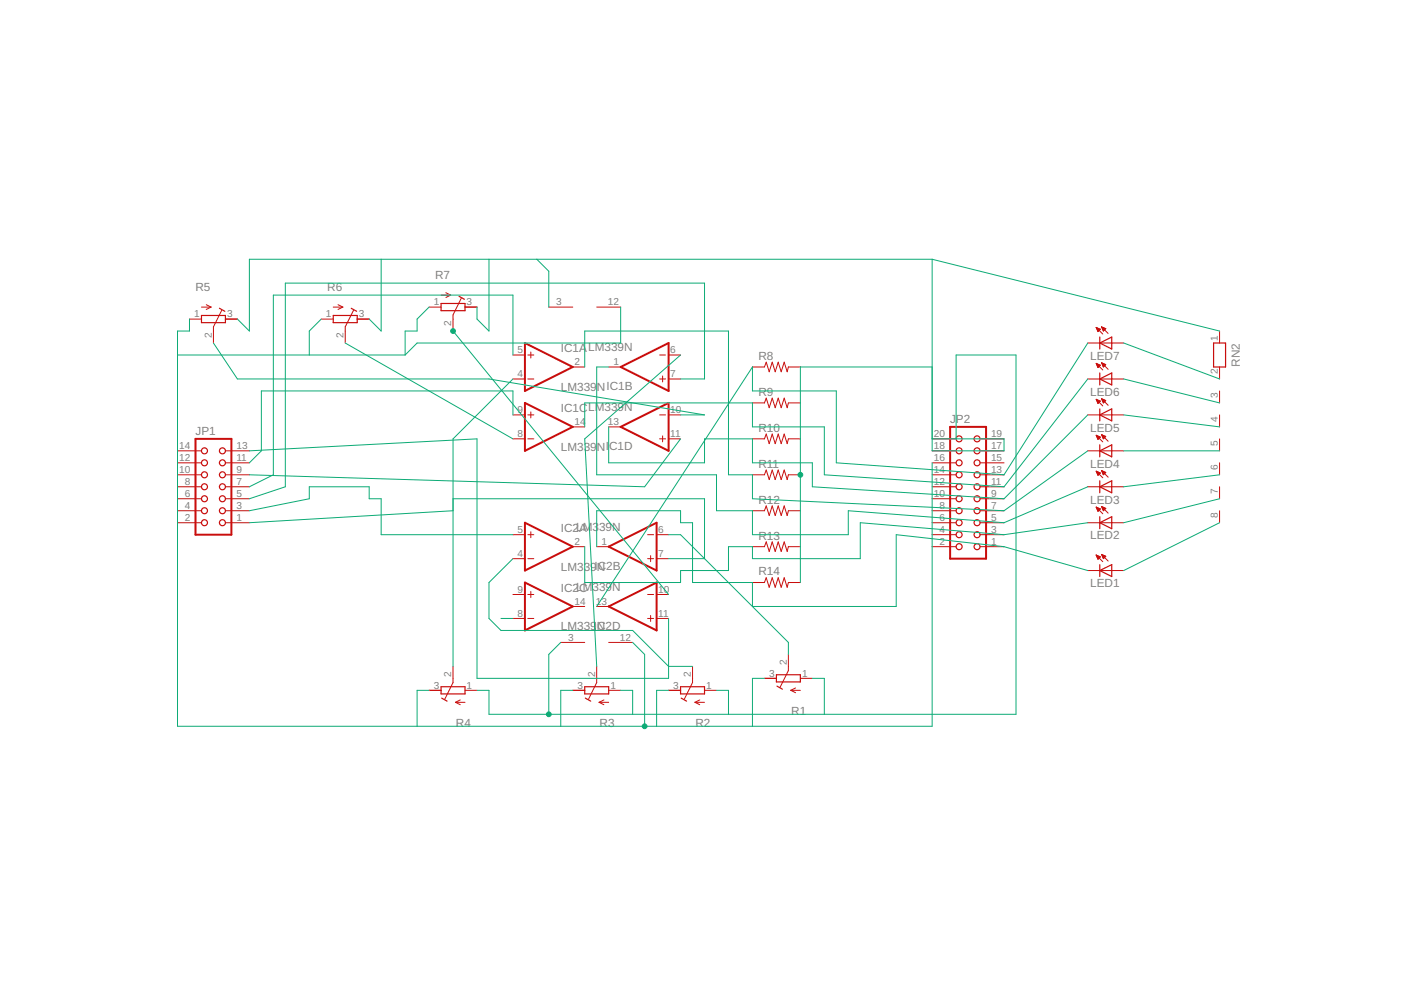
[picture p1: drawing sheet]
<svg xmlns="http://www.w3.org/2000/svg" width="297mm" height="210mm" viewBox="0 0 297 210" stroke-linecap="round" stroke-linejoin="round" font-family="sans-serif">
<g fill="none" stroke="#c90d0c" stroke-width=".21">
<path d="M40.2 67.6h2.5M42.7 65.1h2M43.7 64.6l1 .5M44.7 65.1l-1 .5M47 65.8l-1.7 3.5v3.4M47.8 67.6h2.5M68.1 67.6h2.6M70.7 65.1h2M71.7 64.6l1 .5M72.7 65.1l-1 .5M75 65.8l-1.8 3.5v3.4M75.7 67.6h2.6"/>
<path d="M91 65.1h2.5M93.5 62.6h2M94.5 62.1l1 .5M95.5 62.6l-1 .5M97.8 63.2l-1.7 3.6v3.4M98.6 65.1h2.5M108.8 75.3h2.5M111.9 75.3h1.3M112.5 74.6v1.3M116.4 65.1h5M121.4 77.8h2.6M126.5 65.1h5.1"/>
<path d="M129.1 77.8h2.5M139.8 75.3h1.3M140.5 79.7v1.3M141.8 75.3h2.5M159.5 77.8h2.6l.4-1 .6 2 .6-2 .7 2 .6-2 .6 2 .7-2 .6 2 .3-1h2.5M230.6 72.7h7.7M232.4 77l1.4 1.4M232.4 77l.9 .4-.5 .5zM232.4 69.4l1.4 1.4M232.4 69.4l.9 .4M232.4 69.4l.4 .9 .5-.5M232.5 77.2h.2"/>
<path d="M232.5 69.6h.2M232.5 77.3h.4M232.5 69.7h.5M232.6 77.4h.6M232.6 69.8h.7M232.6 77.5h.6M232.6 69.9h.6M232.7 77.6h.4M232.7 70h.4M232.7 77.8h.3M232.7 70.2h.3M232.8 77.9h.1"/>
<path d="M232.8 70.3h.1M233.6 76.9l1.3 1.4M233.6 76.9l.8 .4-.5 .5zM233.6 69.3l1.3 1.4M233.6 69.3l.8 .4M233.6 69.3l.3 .9M233.6 69.3h.1M233.6 77h.2M233.6 69.4h.3M233.7 77.2h.4M233.7 69.6h.4M233.7 77.3h.7"/>
<path d="M233.7 69.7h.7M233.8 77.4h.6M233.8 69.8h.5M233.8 77.5h.4M233.8 69.9h.4M233.9 77.6h.2M233.9 70h.2M233.9 77.8h.1M233.9 70.2h.1M234.4 69.7l-.5 .5M258.6 70.2v2.5M258.6 77.8v2.5"/>
<path d="M37.6 98.1h5.1M37.6 95.6h5.1M47.8 98.1h5.1M47.8 95.6h5.1M108.8 80.3h2.5M108.8 88h2.5M108.8 93h2.5M111.9 80.3h1.3M111.9 88h1.3M111.9 93h1.3M112.5 87.3v1.3M121.4 90.5h2.6"/>
<path d="M129.1 90.5h2.5M139.8 80.3h1.3M139.8 88h1.3M139.8 93h1.3M140.5 92.4v1.3M141.8 80.3h2.5M141.8 88h2.5M141.8 93h2.5M159.5 93h2.6l.4-1 .6 2.1 .6-2.1 .7 2.1 .6-2.1 .6 2.1 .7-2.1 .6 2.1 .3-1.1h2.5M159.5 85.4h2.6l.4-1 .6 2 .6-2 .7 2 .6-2 .6 2 .7-2 .6 2 .3-1h2.5M197.6 93h5.1M197.6 98.1h5.1"/>
<path d="M197.6 95.6h5.1M207.8 93h5.1M207.8 98.1h5.1M207.8 95.6h5.1M230.6 80.3h7.7M230.6 88h7.7M230.6 95.6h7.7M232.4 99.9l1.4 1.4M232.4 99.9l.9 .4M232.4 99.9l.4 .9 .5-.5M232.4 92.3l1.4 1.4M232.4 92.3l.9 .4-.5 .5z"/>
<path d="M232.4 84.7l1.4 1.4M232.4 84.7l.9 .3-.5 .6zM232.4 99.9h.1M232.5 92.4h.1M232.5 84.8h.1M232.5 92.5h.4M232.5 84.9h.4M232.6 92.6h.5M232.6 85h.6M232.6 92.7h.7M232.6 85.1h.6M232.7 92.8h.5"/>
<path d="M232.7 85.2h.4M232.7 93h.3M232.7 85.4h.3M232.7 93.1h.2M232.8 85.5h.1M233.6 99.8l1.3 1.4M233.6 99.8l.8 .4M233.6 99.8l.3 .9 .5-.5M233.6 92.2l1.3 1.4M233.6 92.2l.8 .3-.5 .5zM233.6 84.5l1.3 1.4M233.6 84.5l.8 .4-.5 .5z"/>
<path d="M233.6 99.8h.1M233.6 92.2h.1M233.6 84.6h.2M233.6 99.9h.4M233.6 92.4h.4M233.7 84.8h.4M233.7 92.5h.6M233.7 84.9h.6M233.7 92.6h.7M233.8 85h.6M233.8 92.7h.5M233.8 85.1h.5"/>
<path d="M233.8 92.8h.4M233.9 85.2h.2M233.9 93h.1M233.9 85.4h.1M258.6 82.9v2.5M258.6 88v2.5M258.6 93v2.6M258.6 98.1v2.6M37.6 110.8h5.1M37.6 108.3h5.1M37.6 105.7h5.1M37.6 103.2h5.1"/>
<path d="M37.6 100.7h5.1M47.8 110.8h5.1M47.8 108.3h5.1M47.8 105.7h5.1M47.8 103.2h5.1M47.8 100.7h5.1M108.8 113.4h2.5M108.8 118.4h2.5M111.9 113.4h1.3M111.9 118.4h1.3M112.5 112.7v1.3M121.4 115.9h2.6"/>
<path d="M126.5 115.9h2.6M137.3 113.4h1.3M137.3 118.4h1.3M137.9 117.8v1.3M139.2 113.4h2.6M139.2 118.4h2.6M159.5 115.9h2.6l.4-1 .6 2 .6-2 .7 2 .6-2 .6 2 .7-2 .6 2 .3-1h2.5M159.5 108.3h2.6l.4-1 .6 2 .6-2 .7 2 .6-2 .6 2 .7-2 .6 2 .3-1h2.5M159.5 100.7h2.6l.4-1 .6 2 .6-2 .7 2 .6-2 .6 2 .7-2 .6 2 .3-1h2.5M197.6 113.4h5.1M197.6 115.9h5.1M197.6 110.8h5.1"/>
<path d="M197.6 108.3h5.1M197.6 105.7h5.1M197.6 103.2h5.1M197.6 100.7h5.1M207.8 113.4h5.1M207.8 115.9h5.1M207.8 110.8h5.1M207.8 108.3h5.1M207.8 105.7h5.1M207.8 103.2h5.1M207.8 100.7h5.1M230.6 110.8h7.7"/>
<path d="M230.6 103.2h7.7M232.4 117.7l1.4 1.4M232.4 117.7l.9 .4M232.4 117.7l.4 .9 .5-.5M232.4 107.5l1.4 1.4M232.4 107.5l.9 .4M232.4 107.5l.4 .9M232.4 107.5h.1M232.5 117.8h.2M232.5 107.7h.3M232.5 100.1h.3M232.5 117.9h.5"/>
<path d="M232.5 107.8h.5M232.5 100.2h.6M232.6 118h.7M232.6 107.9h.7M232.6 100.3h.7M232.6 118.2h.6M232.6 108h.6M232.6 100.4h.6M232.7 118.3h.4M232.7 108.1h.4M232.7 100.6h.3M232.7 118.4h.3"/>
<path d="M232.7 108.3h.2M232.7 100.7h.2M232.8 118.5h.1M232.8 108.4h.1M233.3 107.9l-.5 .5M233.6 117.6l1.3 1.4M233.6 117.6l.8 .3M233.6 117.6l.3 .8 .5-.5M233.6 107.4l1.3 1.4M233.6 107.4l.8 .4M233.6 107.4l.3 .9M233.6 107.4h.1"/>
<path d="M233.6 117.7h.3M233.6 107.5h.3M233.7 117.8h.4M233.7 107.7h.5M233.7 100.1h.6M233.7 117.9h.7M233.7 107.8h.7M233.7 100.2h.7M233.8 118h.5M233.8 107.9h.5M233.8 100.3h.5M233.8 118.2h.4"/>
<path d="M233.8 108h.4M233.8 100.4h.4M233.9 118.3h.2M233.9 108.1h.2M233.9 100.6h.2M233.9 108.3h.1M233.9 118.4h.1M234.4 107.8l-.5 .5M258.6 103.2v2.5M258.6 108.3v2.5M108.8 126h2.5M108.8 131.1h2.5"/>
<path d="M111.9 126h1.3M111.9 131.1h1.3M112.5 125.4v1.3M118.9 136.2h5.1M121.4 128.6h2.6M126.5 128.6h2.6M129.1 136.2h5M137.3 126h1.3M137.3 131.1h1.3M137.9 130.5v1.3M139.2 126h2.6M139.2 131.1h2.6"/>
<path d="M159.5 123.5h2.6l.4-1 .6 2 .6-2 .7 2 .6-2 .6 2 .7-2 .6 2 .3-1h2.5M167.2 138.7v3.5l-1.8 3.5M230.6 121h7.7M91 146.4h2.5M96.1 141.3v3.4l-1.8 3.6M96.6 148.9h2M96.6 148.9l1 .5M97.6 148.4l-1 .5M98.6 146.4h2.5M121.4 146.4h2.6M126.5 141.3v3.4l-1.7 3.6M127 148.9h2.1"/>
<path d="M127 148.9l1 .5M128 148.4l-1 .5M129.1 146.4h2.5M141.8 146.4h2.5M146.8 141.3v3.4l-1.7 3.6M147.3 148.9h2.1M147.3 148.9l1.1 .5M148.4 148.4l-1.1 .5M149.4 146.4h2.5M162.1 143.8h2.5M167.7 146.4h2M167.7 146.4l1 .5"/>
<path d="M168.7 145.9l-1 .5M169.7 143.8h2.5"/>
</g>
<path d="M111.3 72.7l10.1 5.1-10.1 5.1zM131.6 77.8l10.2-5.1v10.2zM41.4 93h7.7v20.4h-7.7zM111.3 85.4l10.1 5.1-10.1 5.1zM131.6 90.5l10.2-5.1v10.2zM201.4 90.5h7.7v27.9h-7.7zM111.3 110.8l10.1 5.1-10.1 5.1zM129.1 115.9l10.1-5.1v10.2zM111.3 123.5l10.1 5.1-10.1 5.1zM129.1 128.6l10.1-5.1v10.2z" fill="none" stroke="#c90d0c" stroke-width=".42"/>
<g fill="none" stroke="#c90d0c" stroke-width=".25">
<path d="M42.7 66.9h5.1v1.5h-5.1zM46.5 65.4l1.2 .6M70.7 66.9h5v1.5h-5zM74.5 65.4l1.1 .6M93.5 64.3h5.1v1.6h-5.1zM97.3 62.8l1.2 .7M233.2 71.5v2.5M233.2 79.1v2.5M233.2 72.7l2.5-1.2v2.5zM257.3 72.7h2.5v5.1h-2.5zM233.2 86.7v2.5M233.2 94.3v2.6"/>
<path d="M233.2 80.3l2.5-1.2v2.5zM233.2 88l2.5-1.3v2.5zM233.2 95.6l2.5-1.3v2.6zM233.2 101.9v2.6M233.2 109.6v2.5M233.2 119.7v2.5M233.2 103.2l2.5-1.3v2.6zM233.2 110.8l2.5-1.2v2.5zM233.2 121l2.5-1.3v2.5zM93.5 145.6h5.1v1.5h-5.1zM93.6 148l1.2 .7M124 145.6h5.1v1.5h-5.1z"/>
<path d="M124.1 148l1.1 .7M144.3 145.6h5.1v1.5h-5.1zM144.4 148l1.2 .7M164.6 143.1h5.1v1.5h-5.1zM164.7 145.5l1.2 .6"/>
<circle cx="43.3" cy="95.6" r=".64"/>
<circle cx="43.3" cy="98.1" r=".64"/>
<circle cx="47.2" cy="95.6" r=".64"/>
<circle cx="47.2" cy="98.1" r=".64"/>
<circle cx="203.3" cy="93" r=".64"/>
<circle cx="203.3" cy="95.6" r=".64"/>
<circle cx="203.3" cy="98.1" r=".64"/>
<circle cx="207.2" cy="98.1" r=".64"/>
<circle cx="207.2" cy="95.6" r=".64"/>
<circle cx="207.2" cy="93" r=".64"/>
<circle cx="43.3" cy="103.2" r=".64"/>
<circle cx="43.3" cy="110.8" r=".64"/>
<circle cx="43.3" cy="108.3" r=".64"/>
<circle cx="43.3" cy="105.7" r=".64"/>
<circle cx="43.3" cy="100.7" r=".64"/>
<circle cx="47.2" cy="108.3" r=".64"/>
<circle cx="47.2" cy="105.7" r=".64"/>
<circle cx="47.2" cy="100.7" r=".64"/>
<circle cx="47.2" cy="103.2" r=".64"/>
<circle cx="47.2" cy="110.8" r=".64"/>
<circle cx="203.3" cy="108.3" r=".64"/>
<circle cx="203.3" cy="100.7" r=".64"/>
<circle cx="203.3" cy="113.4" r=".64"/>
<circle cx="203.3" cy="110.8" r=".64"/>
<circle cx="203.3" cy="105.7" r=".64"/>
<circle cx="203.3" cy="103.2" r=".64"/>
<circle cx="203.3" cy="115.9" r=".64"/>
<circle cx="207.2" cy="113.4" r=".64"/>
<circle cx="207.2" cy="115.9" r=".64"/>
<circle cx="207.2" cy="110.8" r=".64"/>
<circle cx="207.2" cy="108.3" r=".64"/>
<circle cx="207.2" cy="105.7" r=".64"/>
<circle cx="207.2" cy="103.2" r=".64"/>
<circle cx="207.2" cy="100.7" r=".64"/>
</g>
<g fill="none" stroke="#0dab76" stroke-width=".21">
<path d="M80.8 55v15.2l-2.5-2.6M103.7 55v15.2l-2.6-2.6v-2.5M113.8 55l2.6 2.5v7.6M197.6 55v40.6h15.3v-2.6h-15.3M197.6 55h-144.7v15.2l-2.6-2.6M197.6 55l61 15.2M37.6 75.3h48.3M40.2 67.6v2.6h-2.6v83.8h160v-55.9M45.3 72.7l5 7.6h53.4l45.7 7.7h-5.1M68.1 67.6l-2.5 2.6v5.1M73.2 72.7l35.6 20.3M91 65.1l-2.6 2.5v2.6h-2.5v5.1"/>
<path d="M96.1 70.2l45.7 55.8M108.8 75.3v-12.7h-50.8v38.1l-5.1 2.5M124 77.8v-7.6h30.5v30.5h5v5l53.4 2.6 17.7-12.7M129.1 77.8h-2.6v22.9h25.4v7.6h7.6v5.1h20.4v-5.1l33 2.5 17.7-7.6M131.6 65.1v7.6h-43.2l-2.5 2.6M144.3 75.3l-20.3 17.7 2.5 48.3M197.6 77.8h-27.9v45.7M230.6 72.7l-17.7 28-35.6-2.6v-15.2h-17.8v-5.1l-33 50.8M238.3 72.7l20.3 7.6M52.9 95.6l48.2-2.6v50.8h40.7v-12.7M108.8 88v-5.1h-53.4v12.7l-2.5 2.5M108.8 80.3l-12.7 12.7v48.3"/>
<path d="M144.3 80.3h5.1v-20.3h-88.9v43.2l-7.6 2.5M144.3 93l-7.6 10.2-83.8-2.5M202.7 93v-17.7h12.7v76.1h-111.7v-5h-2.6M230.6 80.3l-17.7 22.9-38.1-2.5v-10.2h-15.3v-5.1h-35.5v5.1M230.6 88l-17.7 17.7-40.7-2.5v-5.1h-12.7v-5.1h-10.1v5.1h-20.3v-7.6M238.3 95.6h20.3M238.3 80.3l20.3 5.1M238.3 88l20.3 2.5M52.9 108.3l12.7-2.6v-2.5h12.7v2.5h2.5v7.7h28M96.1 105.7h53.3v12.7h-7.6M96.1 108.3l-43.2 2.5M108.8 118.4l-5.1 5.1v7.6l2.5 2.6h27.9l7.7 7.6h5"/>
<path d="M126.5 115.9v-7.6h17.8v2.5h2.5v12.7h12.7v5.1h30.5v-15.2l22.9 2.5 17.7 5.1M141.8 113.4h2.5l22.9 22.8v2.5M230.6 110.8l-17.7 2.6-30.5-2.6v7.6h-22.9v-2.5h-5v5.1h-10.2v2.5h-20.3v-7.6M258.6 100.7l-20.3 2.5M258.6 105.7l-20.3 5.1M258.6 110.8l-20.3 10.2M106.2 131.1h2.6M118.9 136.2l-2.5 2.5v12.7M134.1 136.2l2.6 2.5v15.3M91 146.4h-2.6v7.6M121.4 146.4h-2.5v7.6M131.6 146.4h2.5v5"/>
<path d="M141.8 146.4h-2.6v7.6M151.9 146.4h2.6v5M162.1 143.8h-2.6v10.2M172.2 143.8h2.6v7.6"/>
</g>
<g fill="#0dab76" stroke="#0dab76" stroke-width=".21">
<circle cx="136.7" cy="154" r=".51"/>
<circle cx="96.1" cy="70.2" r=".51"/>
<circle cx="116.4" cy="151.4" r=".51"/>
<circle cx="169.7" cy="100.7" r=".51"/>
</g>
<g font-size="2.5" fill="#808080">
<text x="92.2" y="59.1">R7</text>
<text x="41.4" y="61.7">R5</text>
<text x="69.4" y="61.7">R6</text>
<text x="118.9" y="74.6">IC1A</text>
<text x="124.7" y="74.5">LM339N</text>
<text x="160.8" y="76.3">R8</text>
<text x="231.2" y="76.3">LED7</text>
<text x="262.9" y="77.7" transform="rotate(-90 262.9 77.7)">RN2</text>
<text x="118.9" y="82.9">LM339</text>
<text x="126.5" y="82.9">NIC1B</text>
<text x="160.8" y="83.9">R9</text>
<text x="231.2" y="83.9">LED6</text>
<text x="118.9" y="87.3">IC1C</text>
<text x="124.7" y="87.2">LM339N</text>
<text x="201.4" y="89.7">JP2</text>
<text x="41.4" y="92.3">JP1</text>
<text x="118.9" y="95.6">LM339</text>
<text x="126.5" y="95.6">NI</text>
<text x="129.1" y="95.5">C1D</text>
<text x="160.8" y="91.5">R10</text>
<text x="231.2" y="91.5">LED5</text>
<text x="160.8" y="99.2">R11</text>
<text x="231.2" y="99.1">LED4</text>
<text x="160.8" y="106.8">R12</text>
<text x="231.2" y="106.8">LED3</text>
<text x="118.9" y="112.7">IC2LAM3</text>
<text x="127" y="112.6">39N</text>
<text x="160.8" y="114.4">R13</text>
<text x="231.2" y="114.4">LED2</text>
<text x="118.9" y="121">LM339IN</text>
<text x="118.9" y="125.4">IC2LCM339N</text>
<text x="126.7" y="120.9">C2B</text>
<text x="160.8" y="122">R14</text>
<text x="231.2" y="124.5">LED1</text>
<text x="118.9" y="133.7">LM339IN</text>
<text x="126.6" y="133.5">C2D</text>
<text x="96.7" y="154.1">R4</text>
<text x="127.1" y="154.1">R3</text>
<text x="147.5" y="154.1">R2</text>
<text x="167.8" y="151.6">R1</text>
</g>
<g font-size="2.1" fill="#808080">
<text x="92" y="64.8">1</text>
<text x="98.9" y="64.8">3</text>
<text x="117.9" y="64.8">3</text>
<text x="128.9" y="64.8">12</text>
<text x="41.2" y="67.3">1</text>
<text x="44.9" y="71.7" transform="rotate(-90 44.9 71.7)">2</text>
<text x="48.2" y="67.3">3</text>
<text x="69.1" y="67.3">1</text>
<text x="72.8" y="71.7" transform="rotate(-90 72.8 71.7)">2</text>
<text x="76.1" y="67.3">3</text>
<text x="95.7" y="69.2" transform="rotate(-90 95.7 69.2)">2</text>
<text x="109.7" y="74.9">5</text>
<text x="121.8" y="77.5">2</text>
<text x="130.1" y="77.5">1</text>
<text x="142.1" y="74.9">6</text>
<text x="258.2" y="72.4" transform="rotate(-90 258.2 72.4)">1</text>
<text x="109.7" y="80">4</text>
<text x="142.1" y="80">7</text>
<text x="258.2" y="79.4" transform="rotate(-90 258.2 79.4)">2</text>
<text x="109.7" y="87.6">9</text>
<text x="142.1" y="87.6">10</text>
<text x="258.2" y="89.5" transform="rotate(-90 258.2 89.5)">4</text>
<text x="258.2" y="84.4" transform="rotate(-90 258.2 84.4)">3</text>
<text x="38" y="95.2">14</text>
<text x="50.1" y="95.2">13</text>
<text x="109.7" y="92.7">8</text>
<text x="121.8" y="90.2">14</text>
<text x="128.9" y="90.2">13</text>
<text x="142.1" y="92.7">11</text>
<text x="198" y="95.2">18</text>
<text x="198" y="92.7">20</text>
<text x="210.1" y="95.2">17</text>
<text x="210.1" y="92.7">19</text>
<text x="258.2" y="94.6" transform="rotate(-90 258.2 94.6)">5</text>
<text x="38" y="100.3">10</text>
<text x="38" y="97.8">12</text>
<text x="50.1" y="100.3">9</text>
<text x="50.1" y="97.8">11</text>
<text x="198" y="100.3">14</text>
<text x="198" y="97.8">16</text>
<text x="210.1" y="100.3">13</text>
<text x="210.1" y="97.8">15</text>
<text x="258.2" y="99.7" transform="rotate(-90 258.2 99.7)">6</text>
<text x="39.2" y="107.9">4</text>
<text x="39.2" y="105.4">6</text>
<text x="39.2" y="102.8">8</text>
<text x="50.1" y="107.9">3</text>
<text x="50.1" y="105.4">5</text>
<text x="50.1" y="102.8">7</text>
<text x="198" y="105.4">10</text>
<text x="198" y="102.8">12</text>
<text x="199.2" y="107.9">8</text>
<text x="210.1" y="107.9">7</text>
<text x="210.1" y="105.4">9</text>
<text x="210.1" y="102.8">11</text>
<text x="258.2" y="104.7" transform="rotate(-90 258.2 104.7)">7</text>
<text x="39.2" y="110.5">2</text>
<text x="50.1" y="110.5">1</text>
<text x="109.7" y="113">5</text>
<text x="139.6" y="113">6</text>
<text x="199.2" y="113">4</text>
<text x="199.2" y="110.5">6</text>
<text x="210.1" y="113">3</text>
<text x="210.1" y="110.5">5</text>
<text x="258.2" y="109.8" transform="rotate(-90 258.2 109.8)">8</text>
<text x="109.7" y="118.1">4</text>
<text x="121.8" y="115.5">2</text>
<text x="127.5" y="115.5">1</text>
<text x="139.6" y="118.1">7</text>
<text x="199.2" y="115.5">2</text>
<text x="210.1" y="115.5">1</text>
<text x="109.7" y="125.7">9</text>
<text x="139.6" y="125.7">10</text>
<text x="109.7" y="130.8">8</text>
<text x="121.8" y="128.2">14</text>
<text x="126.3" y="128.2">13</text>
<text x="139.6" y="130.8">11</text>
<text x="120.5" y="135.9">3</text>
<text x="131.4" y="135.9">12</text>
<text x="95.7" y="143.5" transform="rotate(-90 95.7 143.5)">2</text>
<text x="126.2" y="143.5" transform="rotate(-90 126.2 143.5)">2</text>
<text x="146.5" y="143.5" transform="rotate(-90 146.5 143.5)">2</text>
<text x="163.1" y="143.5">3</text>
<text x="166.8" y="140.9" transform="rotate(-90 166.8 140.9)">2</text>
<text x="170" y="143.5">1</text>
<text x="92" y="146">3</text>
<text x="98.9" y="146">1</text>
<text x="122.4" y="146">3</text>
<text x="129.4" y="146">1</text>
<text x="142.8" y="146">3</text>
<text x="149.7" y="146">1</text>
</g>
</svg>
